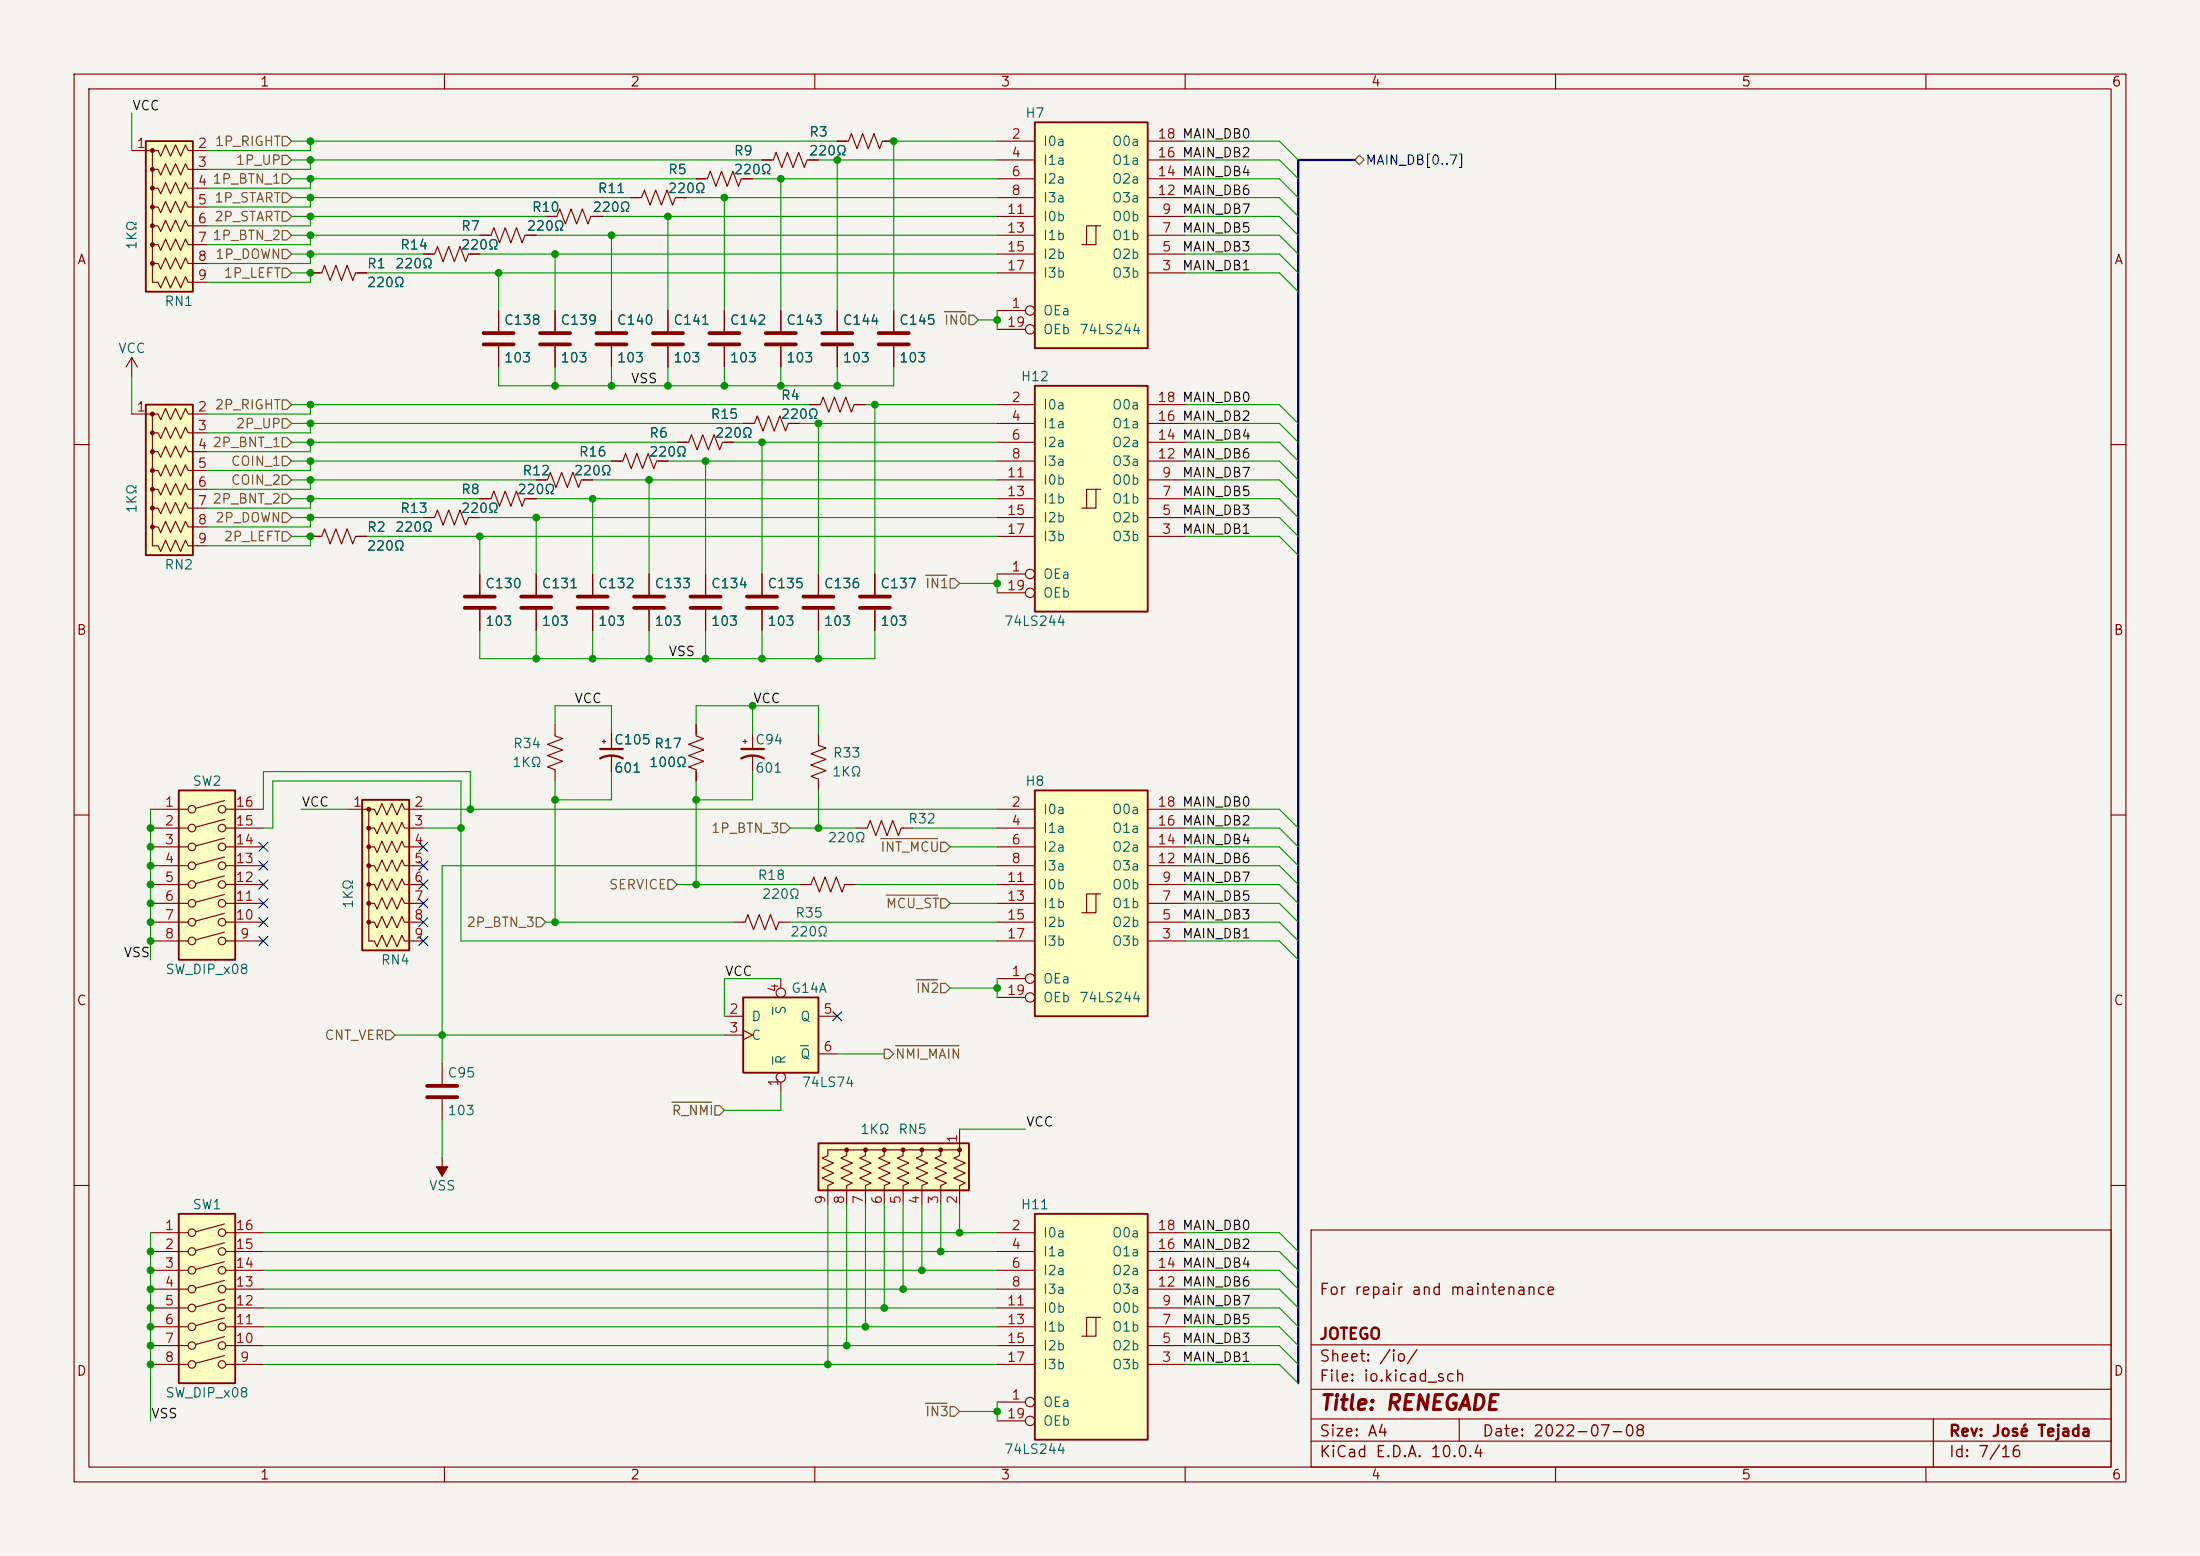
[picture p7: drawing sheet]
<svg xmlns="http://www.w3.org/2000/svg" width="297mm" height="210mm" viewBox="0 0 297 210" stroke-linecap="round" stroke-linejoin="round" font-family="sans-serif">
<path d="M0 0h297v210h-297z" fill="#f5f4ef" stroke="#f5f4ef" stroke-width=".14"/>
<g fill="none" stroke="#840000" stroke-width=".15">
<path d="M10 10h277v190h-277zM12 12h273v186h-273zM60 10v2M110 10v2M160 10v2M210 10v2M260 10v2M105.4 41.9v2.8M105.4 46.7v2.8M10 60h2M41.9 72.4h1.5l.4-1 .8 2 .7-2 .8 2 .8-2 .7 2 .4-1h1.5M285 60h2"/>
<path d="M110.5 99.1v1.5l1 .4-2 .7 2 .8-2 .8 2 .7-2 .8 1 .4v1.5M10 110h2M285 110h2M10 160h2M177 166h108v32h-108zM285 160h2M60 198v2M110 198v2M160 198v2M177 194.5h108M177 191.5h108M177 187.5h108"/>
<path d="M177 181.5h108M197 191.5v3M210 198v2M260 198v2M261 191.5v6.5"/>
</g>
<path d="M103.4 45h4M103.4 46.5h4" fill="none" stroke="#840000" stroke-width=".51"/>
<path d="M139.7 52.1h15.2v30.5h-15.2z" fill="#ffffc2"/>
<g fill="none" stroke="#840000" stroke-width=".15">
<path d="M134.6 54.6h5.1M134.6 57.2h5.1M134.6 59.7h5.1M154.9 54.6h5.1M154.9 57.2h5.1M154.9 59.7h5.1M134.6 77.5h3.8M134.6 72.4h5.1M134.6 69.9h5.1M134.6 67.3h5.1M134.6 62.2h5.1M134.6 64.8h5.1"/>
<path d="M148 66h-1.3v2.6M148.6 66h-.6v2.6h-2M154.9 72.4h5.1M154.9 69.9h5.1M154.9 67.3h5.1M154.9 62.2h5.1M154.9 64.8h5.1M134.6 80h3.8"/>
<circle cx="139.1" cy="77.5" r=".63"/>
<circle cx="139.1" cy="80" r=".63"/>
</g>
<path d="M139.7 52.1h15.2v30.5h-15.2z" fill="none" stroke="#840000" stroke-width=".25"/>
<path d="M139.7 106.7h15.2v30.5h-15.2z" fill="#ffffc2"/>
<g fill="none" stroke="#840000" stroke-width=".15">
<path d="M134.6 109.2h5.1M134.6 111.8h5.1M134.6 114.3h5.1M134.6 116.8h5.1M134.6 119.4h5.1M154.9 109.2h5.1M154.9 111.8h5.1M154.9 114.3h5.1M154.9 116.8h5.1M154.9 119.4h5.1M134.6 132.1h3.8M134.6 127h5.1"/>
<path d="M134.6 124.5h5.1M134.6 121.9h5.1M134.6 134.6h3.8M148 120.7h-1.3v2.5M148.6 120.7h-.6v2.5h-2M154.9 127h5.1M154.9 124.5h5.1M154.9 121.9h5.1"/>
<circle cx="139.1" cy="134.6" r=".63"/>
<circle cx="139.1" cy="132.1" r=".63"/>
</g>
<path d="M139.7 106.7h15.2v30.5h-15.2z" fill="none" stroke="#840000" stroke-width=".25"/>
<path d="M100.3 134.6h10.2v10.2h-10.2z" fill="#ffffc2"/>
<path d="M100.3 134.6h10.2v10.2h-10.2z" fill="none" stroke="#840000" stroke-width=".25"/>
<g fill="none" stroke="#840000" stroke-width=".15">
<path d="M41.9 36.8h1.5l.4-1 .8 2 .7-2 .8 2 .8-2 .7 2 .4-1h1.5M57.1 34.3h1.6l.4-1 .7 2 .8-2 .7 2 .8-2 .8 2 .3-1h1.6M97.8 137.2h2.5M97.8 139.7h2.5M100.3 139.1l1.3 .6-1.3 .6M105.4 132.1v1.3M110.5 137.2h2.5M105.4 146.1v1.2M110.5 142.2h2.5"/>
<circle cx="105.4" cy="134" r=".63"/>
<circle cx="105.4" cy="145.4" r=".63"/>
</g>
<path d="M104.3 136v.9M104.3 142.6v1M108.1 141.1h1" fill="none" stroke="#006464" stroke-width=".15"/>
<path d="M24.1 106.7h7.6v22.8h-7.6z" fill="#ffffc2"/>
<g fill="none" stroke="#840000" stroke-width=".15">
<path d="M64.8 31.8h1.5l.4-1.1 .7 2.1 .8-2.1 .8 2.1 .7-2.1 .8 2.1 .4-1h1.5M20.3 109.2h5.1M20.3 111.8h5.1M20.3 114.3h5.1M20.3 116.8h5.1M20.3 119.4h5.1M30.3 108.1l-3.9 1M30.3 110.6l-3.9 1M30.3 113.1l-3.9 1.1M30.3 115.7l-3.9 1M30.3 118.2l-3.9 1.1M30.5 109.2h5.1"/>
<path d="M30.5 111.8h5.1M30.5 114.3h5.1M30.5 116.8h5.1M30.5 119.4h5.1M20.3 121.9h5.1M20.3 124.5h5.1M20.3 127h5.1M30.3 120.7l-3.9 1.1M30.3 123.3l-3.9 1M30.3 125.8l-3.9 1M30.5 121.9h5.1M30.5 124.5h5.1"/>
<path d="M30.5 127h5.1"/>
<circle cx="25.9" cy="116.8" r=".51"/>
<circle cx="25.9" cy="119.4" r=".51"/>
<circle cx="25.9" cy="111.8" r=".51"/>
<circle cx="25.9" cy="109.2" r=".51"/>
<circle cx="25.9" cy="114.3" r=".51"/>
<circle cx="30" cy="119.4" r=".51"/>
<circle cx="30" cy="116.8" r=".51"/>
<circle cx="30" cy="111.8" r=".51"/>
<circle cx="30" cy="109.2" r=".51"/>
<circle cx="30" cy="114.3" r=".51"/>
<circle cx="25.9" cy="124.5" r=".51"/>
<circle cx="25.9" cy="121.9" r=".51"/>
<circle cx="25.9" cy="127" r=".51"/>
<circle cx="30" cy="121.9" r=".51"/>
<circle cx="30" cy="124.5" r=".51"/>
<circle cx="30" cy="127" r=".51"/>
</g>
<path d="M24.1 106.7h7.6v22.8h-7.6z" fill="none" stroke="#840000" stroke-width=".25"/>
<path d="M19.7 54.6h6.3v20.3h-6.3z" fill="#ffffc2"/>
<path d="M19.7 54.6h6.3v20.3h-6.3z" fill="none" stroke="#840000" stroke-width=".25"/>
<g fill="#840000" stroke="#840000" stroke-width=".15">
<circle cx="20.6" cy="55.9" r=".25"/>
<circle cx="20.6" cy="58.4" r=".25"/>
<circle cx="20.6" cy="61" r=".25"/>
<circle cx="20.6" cy="63.5" r=".25"/>
<circle cx="20.6" cy="66" r=".25"/>
<circle cx="20.6" cy="68.6" r=".25"/>
<circle cx="20.6" cy="71.1" r=".25"/>
</g>
<path d="M17.8 55.9h2.5M20.6 58.4h.7l.4 .8 .7-1.5 .6 1.5 .7-1.5 .7 1.5 .6-1.5 .4 .7h2.5M27.9 55.9h-2.5l-.4-.8-.6 1.5-.7-1.5-.7 1.5-.6-1.5-.7 1.5-.4-.7h-.7v17.8h.7l.4 .7 .7-1.5 .6 1.5 .7-1.5 .7 1.5 .6-1.5 .4 .8h2.5M20.6 61h.7l.4 .7 .7-1.5 .6 1.5 .7-1.5 .7 1.5 .6-1.5 .4 .8h2.5M20.6 63.5h.7l.4 .8 .7-1.6 .6 1.6 .7-1.6 .7 1.6 .6-1.6 .4 .8h2.5M20.6 66h.7l.4 .8 .7-1.5 .6 1.5 .7-1.5 .7 1.5 .6-1.5 .4 .7h2.5M20.6 68.6h.7l.4 .7 .7-1.5 .6 1.5 .7-1.5 .7 1.5 .6-1.5 .4 .8h2.5M20.6 71.1h.7l.4 .8 .7-1.5 .6 1.5 .7-1.5 .7 1.5 .6-1.5 .4 .7h2.5" fill="none" stroke="#840000" stroke-width=".15"/>
<path d="M48.9 108h6.3v20.3h-6.3z" fill="#ffffc2"/>
<path d="M48.9 108h6.3v20.3h-6.3z" fill="none" stroke="#840000" stroke-width=".25"/>
<g fill="#840000" stroke="#840000" stroke-width=".15">
<path d="M58.9 157.5h1.6l-.8 1.3z"/>
<circle cx="49.8" cy="109.2" r=".25"/>
<circle cx="49.8" cy="111.8" r=".25"/>
<circle cx="49.8" cy="114.3" r=".25"/>
<circle cx="49.8" cy="116.8" r=".25"/>
<circle cx="49.8" cy="119.4" r=".25"/>
<circle cx="49.8" cy="121.9" r=".25"/>
<circle cx="49.8" cy="124.5" r=".25"/>
</g>
<g fill="none" stroke="#840000" stroke-width=".15">
<path d="M17.8 48.3l-.8 1.2M17.8 48.3l.7 1.2M17.8 48.3v2.5M113 41.9v2.8M113 46.7v2.8M120.6 41.9v2.8M120.6 46.7v2.8M47 109.2h2.5M49.8 111.8h.7l.4 .7 .7-1.5 .6 1.5 .7-1.5 .7 1.5 .7-1.5 .3 .8h2.5M49.8 114.3h.7l.4 .8 .7-1.6 .6 1.6 .7-1.6 .7 1.6 .7-1.6 .3 .8h2.5M49.8 116.8h.7l.4 .8 .7-1.5 .6 1.5 .7-1.5 .7 1.5 .7-1.5 .3 .7h2.5M49.8 119.4h.7l.4 .7 .7-1.5 .6 1.5 .7-1.5 .7 1.5 .7-1.5 .3 .8h2.5"/>
<path d="M57.1 109.2h-2.5l-.3-.7-.7 1.5-.7-1.5-.7 1.5-.6-1.5-.7 1.5-.4-.8h-.7v17.8h.7l.4 .8 .7-1.6 .6 1.6 .7-1.6 .7 1.6 .7-1.6 .3 .8h2.5M49.8 121.9h.7l.4 .8 .7-1.5 .6 1.5 .7-1.5 .7 1.5 .7-1.5 .3 .7h2.5M49.8 124.5h.7l.4 .7 .7-1.5 .6 1.5 .7-1.5 .7 1.5 .7-1.5 .3 .8h2.5M59.7 143.5v2.8M59.7 148.3v2.8M59.7 156.2v2.6"/>
</g>
<path d="M111 45h4.1M111 46.5h4.1M118.6 45h4.1M118.6 46.5h4.1M57.7 146.6h4M57.7 148.1h4" fill="none" stroke="#840000" stroke-width=".51"/>
<path d="M24.1 163.8h7.6v22.9h-7.6z" fill="#ffffc2"/>
<g fill="none" stroke="#840000" stroke-width=".15">
<path d="M73.7 29.2h1.5l.4-1 .7 2 .8-2 .8 2 .7-2 .8 2 .4-1h1.5M85.1 26.7h1.5l.4-1 .8 2 .7-2 .8 2 .7-2 .8 2 .4-1h1.5M67.3 41.9v2.8M67.3 46.7v2.8M74.9 41.9v2.8M74.9 46.7v2.8M82.5 41.9v2.8M82.5 46.7v2.8M91.4 59.7h1.6l.3-1 .8 2 .8-2 .7 2 .8-2 .8 2 .3-1h1.6M97.8 41.9v2.8M97.8 46.7v2.8M100.3 57.2h1.6l.3-1.1 .8 2.1 .8-2.1 .7 2.1 .8-2.1 .7 2.1 .4-1h1.5"/>
<path d="M57.1 69.9h1.6l.4-1.1 .7 2.1 .8-2.1 .7 2.1 .8-2.1 .8 2.1 .3-1h1.6M64.8 67.3h1.5l.4-1 .7 2 .8-2 .8 2 .7-2 .8 2 .4-1h1.5M72.4 64.8h1.5l.4-1 .8 2 .7-2 .8 2 .7-2 .8 2 .4-1h1.5M82.5 62.2h1.6l.4-1 .7 2 .8-2 .7 2 .8-2 .8 2 .3-1h1.6M20.3 166.4h5.1M20.3 168.9h5.1M20.3 171.5h5.1M20.3 174h5.1M20.3 176.5h5.1M20.3 179.1h5.1M30.3 165.2l-3.9 1M30.3 167.7l-3.9 1.1"/>
<path d="M30.3 170.3l-3.9 1M30.3 172.8l-3.9 1.1M30.3 175.4l-3.9 1M30.3 177.9l-3.9 1M30.5 166.4h5.1M30.5 168.9h5.1M30.5 171.5h5.1M30.5 174h5.1M30.5 176.5h5.1M30.5 179.1h5.1M20.3 181.6h5.1M20.3 184.2h5.1"/>
<path d="M30.3 180.4l-3.9 1.1M30.3 183l-3.9 1M30.5 181.6h5.1M30.5 184.2h5.1"/>
<circle cx="25.9" cy="168.9" r=".51"/>
<circle cx="25.9" cy="171.5" r=".51"/>
<circle cx="25.9" cy="174" r=".51"/>
<circle cx="25.9" cy="176.5" r=".51"/>
<circle cx="25.9" cy="179.1" r=".51"/>
<circle cx="25.9" cy="166.4" r=".51"/>
<circle cx="30" cy="168.9" r=".51"/>
<circle cx="30" cy="174" r=".51"/>
<circle cx="30" cy="179.1" r=".51"/>
<circle cx="30" cy="166.4" r=".51"/>
<circle cx="30" cy="176.5" r=".51"/>
<circle cx="30" cy="171.5" r=".51"/>
<circle cx="25.9" cy="181.6" r=".51"/>
<circle cx="25.9" cy="184.2" r=".51"/>
<circle cx="30" cy="181.6" r=".51"/>
<circle cx="30" cy="184.2" r=".51"/>
</g>
<path d="M24.1 163.8h7.6v22.9h-7.6z" fill="none" stroke="#840000" stroke-width=".25"/>
<path d="M65.3 45h4M65.3 46.5h4M72.9 45h4.1M72.9 46.5h4.1M80.5 45h4.1M80.5 46.5h4.1M95.8 45h4M95.8 46.5h4" fill="none" stroke="#840000" stroke-width=".51"/>
<path d="M139.7 16.5h15.2v30.5h-15.2z" fill="#ffffc2"/>
<g fill="none" stroke="#840000" stroke-width=".15">
<path d="M134.6 19.1h5.1M154.9 19.1h5.1M134.6 36.8h5.1M134.6 21.6h5.1M134.6 34.3h5.1M134.6 24.1h5.1M134.6 31.8h5.1M134.6 26.7h5.1M134.6 29.2h5.1M148 30.5h-1.3v2.5M148.6 30.5h-.6v2.5h-2M154.9 36.8h5.1"/>
<path d="M154.9 21.6h5.1M154.9 34.3h5.1M154.9 24.1h5.1M154.9 31.8h5.1M154.9 26.7h5.1M154.9 29.2h5.1M134.6 41.9h3.8M134.6 44.5h3.8M94 97.8v1.5l1 .4-2 .8 2 .7-2 .8 2 .7-2 .8 1 .4v1.5M107.9 119.4h1.6l.4-1 .7 2 .8-2 .7 2 .8-2 .8 2 .3-1h1.6M99.1 124.5h1.5l.4-1.1 .7 2.1 .8-2.1 .8 2.1 .7-2.1 .8 2.1 .4-1h1.5"/>
<circle cx="139.1" cy="41.9" r=".63"/>
<circle cx="139.1" cy="44.4" r=".63"/>
</g>
<path d="M139.7 16.5h15.2v30.5h-15.2z" fill="none" stroke="#840000" stroke-width=".25"/>
<path d="M110.5 154.3h20.3v6.4h-20.3z" fill="#ffffc2"/>
<path d="M110.5 154.3h20.3v6.4h-20.3z" fill="none" stroke="#840000" stroke-width=".25"/>
<g fill="#840000" stroke="#840000" stroke-width=".15">
<circle cx="129.5" cy="155.2" r=".25"/>
<circle cx="127" cy="155.2" r=".25"/>
<circle cx="124.5" cy="155.2" r=".25"/>
<circle cx="121.9" cy="155.2" r=".25"/>
<circle cx="119.4" cy="155.2" r=".25"/>
<circle cx="116.8" cy="155.2" r=".25"/>
<circle cx="114.3" cy="155.2" r=".25"/>
</g>
<g fill="none" stroke="#840000" stroke-width=".15">
<path d="M81.5 99.8v.5M82.5 99.1v2M100.6 99.8v.5M101.6 99.1v2M81.3 100.1h.5M82.5 102.1v2M100.3 100.1h.5M101.6 102.1v2M114.3 155.2v.8l-.8 .3 1.6 .7-1.6 .6 1.6 .7-1.6 .7 1.6 .7-.8 .3v2.6M116.8 155.2v.8l-.7 .3 1.5 .7-1.5 .6 1.5 .7-1.5 .7 1.5 .7-.8 .3v2.6M119.4 155.2v.8l-.8 .3 1.5 .7-1.5 .6 1.5 .7-1.5 .7 1.5 .7-.7 .3v2.6M121.9 155.2v.8l-.7 .3 1.5 .7-1.5 .6 1.5 .7-1.5 .7 1.5 .7-.8 .3v2.6"/>
<path d="M124.5 155.2v.8l-.8 .3 1.5 .7-1.5 .6 1.5 .7-1.5 .7 1.5 .7-.7 .3v2.6M127 155.2v.8l-.8 .3 1.6 .7-1.6 .6 1.6 .7-1.6 .7 1.6 .7-.8 .3v2.6M129.5 152.4v2.5M111.8 162.6v-2.6l.7-.3-1.5-.7 1.5-.7-1.5-.7 1.5-.6-1.5-.7 .8-.3v-.8h17.7v.8l-.7 .3 1.5 .7-1.5 .6 1.5 .7-1.5 .7 1.5 .7-.8 .3v2.6"/>
</g>
<path d="M81 102.4a3.2 3.2 0 0 1 3.1 0M81 101.1h3.1M100.1 102.4a3.2 3.2 0 0 1 3 0M100.1 101.1h3" fill="none" stroke="#840000" stroke-width=".3"/>
<path d="M19.7 19.1h6.3v20.3h-6.3z" fill="#ffffc2"/>
<path d="M19.7 19.1h6.3v20.3h-6.3z" fill="none" stroke="#840000" stroke-width=".25"/>
<g fill="#840000" stroke="#840000" stroke-width=".15">
<circle cx="20.6" cy="20.3" r=".25"/>
<circle cx="20.6" cy="22.9" r=".25"/>
<circle cx="20.6" cy="25.4" r=".25"/>
<circle cx="20.6" cy="27.9" r=".25"/>
<circle cx="20.6" cy="30.5" r=".25"/>
<circle cx="20.6" cy="33" r=".25"/>
<circle cx="20.6" cy="35.6" r=".25"/>
</g>
<g fill="none" stroke="#840000" stroke-width=".15">
<path d="M17.8 20.3h2.5M20.6 22.9h.7l.4 .7 .7-1.5 .6 1.5 .7-1.5 .7 1.5 .6-1.5 .4 .8h2.5M20.6 25.4h.7l.4 .8 .7-1.6 .6 1.6 .7-1.6 .7 1.6 .6-1.6 .4 .8h2.5M20.6 27.9h.7l.4 .8 .7-1.5 .6 1.5 .7-1.5 .7 1.5 .6-1.5 .4 .7h2.5M20.6 30.5h.7l.4 .7 .7-1.5 .6 1.5 .7-1.5 .7 1.5 .6-1.5 .4 .8h2.5M20.6 33h.7l.4 .8 .7-1.5 .6 1.5 .7-1.5 .7 1.5 .6-1.5 .4 .7h2.5M20.6 35.6h.7l.4 .7 .7-1.5 .6 1.5 .7-1.5 .7 1.5 .6-1.5 .4 .8h2.5M27.9 20.3h-2.5l-.4-.7-.6 1.5-.7-1.5-.7 1.5-.6-1.5-.7 1.5-.4-.8h-.7v17.8h.7l.4 .8 .7-1.6 .6 1.6 .7-1.6 .7 1.6 .6-1.6 .4 .8h2.5M64.8 77.5v2.8M72.4 77.5v2.8M64.8 82.3v2.8M72.4 82.3v2.8"/>
<path d="M74.9 97.8v1.5l1 .4-2 .8 2 .7-2 .8 2 .7-2 .8 1 .4v1.5"/>
</g>
<path d="M62.7 80.5h4.1M62.7 82h4.1M70.4 80.5h4M70.4 82h4" fill="none" stroke="#840000" stroke-width=".51"/>
<path d="M139.7 163.8h15.2v30.5h-15.2z" fill="#ffffc2"/>
<g fill="none" stroke="#840000" stroke-width=".15">
<path d="M113 19.1h1.6l.3-1.1 .8 2.1 .8-2.1 .7 2.1 .8-2.1 .7 2.1 .4-1h1.5M41.9 36.8h1.3M48.3 36.8h1.2M57.1 34.3h1.3M63.5 34.3h1.3M64.8 31.8h1.2M71.1 31.8h1.3M73.7 29.2h1.2M80 29.2h1.3M85.1 26.7h1.3M91.4 26.7h1.3M94 24.1h1.5l.4-1 .7 2 .8-2 .8 2 .7-2 .8 2 .4-1h1.5"/>
<path d="M102.9 21.6h1.5l.4-1 .7 2 .8-2 .8 2 .7-2 .8 2 .4-1h1.5M67.3 41.9v2.8M67.3 46.7v2.8M74.9 41.9v2.8M74.9 46.7v2.8M82.5 41.9v2.8M82.5 46.7v2.8M90.2 41.9v2.8M90.2 46.7v2.8M91.4 59.7h1.3M97.8 59.7h1.3M97.8 41.9v2.8"/>
<path d="M97.8 46.7v2.8M100.3 57.2h1.3M105.4 41.9v2.8M105.4 46.7v2.8M106.7 57.2h1.2M109.2 54.6h1.5l.4-1 .8 2 .7-2 .8 2 .8-2 .7 2 .4-1h1.5M113 41.9v2.8M113 46.7v2.8M120.6 41.9v2.8M120.6 46.7v2.8M41.9 72.4h1.3M48.3 72.4h1.2"/>
<path d="M57.1 69.9h1.3M63.5 69.9h1.3M64.8 77.5v2.8M64.8 67.3h1.2M71.1 67.3h1.3M72.4 77.5v2.8M72.4 64.8h1.3M78.7 64.8h1.3M80 77.5v2.8M82.5 62.2h1.3M87.6 77.5v2.8M88.9 62.2h1.3"/>
<path d="M95.2 77.5v2.8M102.9 77.5v2.8M110.5 77.5v2.8M118.1 77.5v2.8M64.8 82.3v2.8M72.4 82.3v2.8M80 82.3v2.8M82.5 99.1v2M87.6 82.3v2.8M94 97.8v1.3M95.2 82.3v2.8M102.9 82.3v2.8"/>
<path d="M110.5 82.3v2.8M118.1 82.3v2.8M82.5 102.1v2M94 104.1v1.3M115.6 111.8h1.5l.4-1.1 .7 2.1 .8-2.1 .8 2.1 .7-2.1 .8 2.1 .4-1h1.5M134.6 166.4h5.1M134.6 168.9h5.1M134.6 171.5h5.1M134.6 179.1h5.1M134.6 174h5.1M134.6 176.5h5.1M148 177.8h-1.3v2.5"/>
<path d="M148.6 177.8h-.6v2.5h-2M154.9 166.4h5.1M154.9 168.9h5.1M154.9 171.5h5.1M154.9 179.1h5.1M154.9 174h5.1M154.9 176.5h5.1M134.6 189.2h3.8M134.6 184.2h5.1M134.6 181.6h5.1M134.6 191.8h3.8M154.9 184.2h5.1"/>
<path d="M154.9 181.6h5.1"/>
<circle cx="139.1" cy="191.8" r=".63"/>
<circle cx="139.1" cy="189.2" r=".63"/>
</g>
<path d="M139.7 163.8h15.2v30.5h-15.2z" fill="none" stroke="#840000" stroke-width=".25"/>
<g fill="none" stroke="#840000" stroke-width=".51">
<path d="M88.1 45h4.1M88.1 46.5h4.1M78 80.5h4M78 82h4M85.6 80.5h4.1M85.6 82h4.1M93.2 80.5h4.1M93.2 82h4.1M100.8 80.5h4.1M100.8 82h4.1M108.5 80.5h4M108.5 82h4"/>
<path d="M116.1 80.5h4M116.1 82h4"/>
</g>
<g fill="none" stroke="#725600" stroke-width=".15">
<path d="M38.1 18.4h.6l.7 .7-.7 .6h-.6zM38.1 26h.6l.7 .7-.7 .6h-.6zM38.1 28.6h.6l.7 .6-.7 .6h-.6zM38.1 31.1h.6l.7 .7-.7 .6h-.6zM38.1 21h.6l.7 .6-.7 .6h-.6zM38.1 36.2h.6l.7 .6-.7 .7h-.6zM38.1 33.7h.6l.7 .6-.7 .6h-.6zM38.1 23.5h.6l.7 .6-.7 .7h-.6zM182.9 21.6l.6-.6 .6 .6-.6 .6zM38.1 56.5h.6l.7 .7-.7 .6h-.6zM38.1 54h.6l.7 .6-.7 .6h-.6zM38.1 59.1h.6l.7 .6-.7 .6h-.6z"/>
<path d="M127.5 42.1h2.9M130.8 42.5h.6l.7 .7-.7 .6h-.6zM38.1 66.7h.6l.7 .6-.7 .6h-.6zM38.1 69.2h.6l.7 .7-.7 .6h-.6zM38.1 64.1h.6l.7 .7-.7 .6h-.6zM38.1 61.6h.6l.7 .6-.7 .7h-.6zM38.1 71.8h.6l.7 .6-.7 .6h-.6zM124.9 77.6h2.9M128.3 78.1h.6l.6 .6-.6 .7h-.6zM90.2 118.7h.6l.6 .7-.6 .6h-.6zM105.4 111.1h.6l.7 .7-.7 .6h-.6zM118.9 113.2h7.7"/>
<path d="M127 113.7h.6l.7 .6-.7 .6h-.6zM52.1 139.1h.6l.6 .6-.6 .6h-.6zM72.4 123.8h.6l.7 .7-.7 .6h-.6zM119.6 120.8h7M123.7 132.2h2.9M127 132.7h.6l.7 .7-.7 .6h-.6zM127 121.3h.6l.7 .6-.7 .7h-.6zM90.7 148.8h5.4M96.5 149.2h.7l.6 .7-.6 .6h-.7zM119.4 141.6h.6l.6 .6-.6 .7h-.6zM120.9 141.1h8.6M124.9 189.4h2.9"/>
<path d="M128.3 189.9h.6l.6 .6-.6 .6h-.6z"/>
</g>
<path d="M182.9 21.6h-7.6v165.1" fill="none" stroke="#000084" stroke-width=".3"/>
<g fill="none" stroke="#009600" stroke-width=".15">
<path d="M17.8 15.2v5.1M39.4 19.1h73.6M41.9 19.1v1.2h-14M134.6 19.1h-14v22.8M160 19.1h12.7l2.6 2.5M39.4 31.8h25.4M39.4 36.8h2.5v1.3h-14M39.4 34.3h17.7M39.4 26.7h45.7M39.4 29.2h34.3M39.4 21.6h63.5M39.4 24.1h54.6"/>
<path d="M41.9 21.6v1.3h-14M41.9 24.1v1.3h-14M41.9 26.7v1.2h-14M41.9 29.2v1.3h-14M41.9 31.8v1.2h-14M41.9 34.3v1.3h-14M49.5 36.8h85.1M64.8 34.3h69.8M67.3 36.8v5.1M72.4 31.8h62.2M74.9 34.3v7.6M81.3 29.2h53.3"/>
<path d="M82.5 31.8v10.1M90.2 29.2v12.7M92.7 26.7h41.9M97.8 26.7v15.2M101.6 24.1h33M105.4 24.1v17.8M110.5 21.6h24.1M113 21.6v20.3M160 31.8h12.7l2.6 2.5M160 34.3h12.7l2.6 2.5M160 26.7h12.7l2.6 2.5M160 29.2h12.7l2.6 2.6"/>
<path d="M160 36.8h12.7l2.6 2.6M160 21.6h12.7l2.6 2.5M160 24.1h12.7l2.6 2.6M17.8 50.8v5.1M39.4 59.7h52M39.4 57.2h60.9M39.4 54.6h69.8M41.9 54.6v1.3h-14M41.9 57.2v1.2h-14M41.9 59.7v1.3h-14M67.3 49.5v2.6h53.3v-2.6M74.9 49.5v2.6"/>
<path d="M82.5 49.5v2.6M90.2 49.5v2.6M97.8 49.5v2.6M99.1 59.7h35.5M102.9 59.7v17.8M105.4 49.5v2.6M107.9 57.2h26.7M110.5 57.2v20.3M113 49.5v2.6M116.8 54.6h17.8M118.1 54.6v22.9M132.1 43.2h2.5"/>
<path d="M134.6 41.9v2.6M160 59.7h12.7l2.6 2.5M160 57.2h12.7l2.6 2.5M160 54.6h12.7l2.6 2.6M39.4 67.3h25.4M39.4 62.2h43.1M39.4 64.8h33M39.4 69.9h17.7M39.4 72.4h2.5v1.3h-14M41.9 62.2v1.3h-14M41.9 64.8v1.2h-14M41.9 67.3v1.3h-14"/>
<path d="M41.9 69.9v1.2h-14M49.5 72.4h85.1M64.8 69.9h69.8M64.8 72.4v5.1M72.4 67.3h62.2M72.4 69.9v7.6M80 64.8h54.6M80 67.3v10.2M87.6 64.8v12.7M90.2 62.2h44.4M95.2 62.2v15.3M129.5 78.7h5.1"/>
<path d="M134.6 77.5v2.5M160 67.3h12.7l2.6 2.6M160 62.2h12.7l2.6 2.6M160 64.8h12.7l2.6 2.5M160 69.9h12.7l2.6 2.5M160 72.4h12.7l2.6 2.5M64.8 85.1v3.8h53.3v-3.8M72.4 85.1v3.8M74.9 97.8v-2.5h7.6v3.8M80 85.1v3.8M87.6 85.1v3.8M94 97.8v-2.5h16.5v3.8"/>
<path d="M95.2 85.1v3.8M101.6 95.3v3.8M102.9 85.1v3.8M110.5 85.1v3.8M20.3 109.2v20.3M35.6 111.8h1.2v-6.4h25.4v21.6h72.4M35.6 109.2v-5.1h27.9v5.1M40.6 109.2h6.4M57.1 109.2h77.5M57.1 111.8h5.1M74.9 105.4v19.1M82.5 104.1v3.9h-7.6"/>
<path d="M91.4 119.4h16.5M94 105.4v14M101.6 104.1v3.9h-7.6M106.7 111.8h8.9M110.5 106.7v5.1M115.6 119.4h19M123.2 111.8h11.4M128.3 114.3h6.3M134.6 116.8h-74.9v26.7M160 109.2h12.7l2.6 2.6M160 111.8h12.7l2.6 2.5M160 116.8h12.7l2.6 2.6"/>
<path d="M160 114.3h12.7l2.6 2.5M160 119.4h12.7l2.6 2.5M53.3 139.7h44.5M73.7 124.5h25.4M105.4 132.1h-7.6v5.1M106.7 124.5h27.9M128.3 121.9h6.3M128.3 133.4h6.3M134.6 132.1v2.5M160 127h12.7l2.6 2.5M160 124.5h12.7l2.6 2.5M160 121.9h12.7l2.6 2.6"/>
<path d="M59.7 151.1v5.1M105.4 147.3v2.6h-7.6M113 142.2h6.4M129.5 152.4h8.9M20.3 166.4v25.4M35.6 171.5h99M35.6 168.9h99M35.6 166.4h99M35.6 174h99M35.6 176.5h99M35.6 179.1h99M111.8 162.6v21.6"/>
<path d="M114.3 162.6v19M116.8 162.6v16.5M119.4 162.6v13.9M121.9 162.6v11.4M124.5 162.6v8.9M127 162.6v6.3M129.5 162.6v3.8M160 171.5h12.7l2.6 2.5M160 168.9h12.7l2.6 2.6M160 166.4h12.7l2.6 2.5M160 174h12.7l2.6 2.5M160 176.5h12.7l2.6 2.6"/>
<path d="M160 179.1h12.7l2.6 2.5M35.6 184.2h99M35.6 181.6h99M129.5 190.5h5.1M134.6 189.2v2.6M160 184.2h12.7l2.6 2.5M160 181.6h12.7l2.6 2.6"/>
</g>
<g fill="none" stroke="#000084" stroke-width=".15">
<path d="M35 118.8l1.2 1.2M35 113.7l1.2 1.2M35 116.2l1.2 1.2M36.2 118.8l-1.2 1.2M36.2 113.7l-1.2 1.2M36.2 116.2l-1.2 1.2M56.5 113.7l1.3 1.2M56.5 118.8l1.3 1.2M56.5 116.2l1.3 1.2M57.8 113.7l-1.3 1.2M57.8 118.8l-1.3 1.2M57.8 116.2l-1.3 1.2"/>
<path d="M35 121.3l1.2 1.2M35 126.4l1.2 1.2M35 123.9l1.2 1.2M36.2 121.3l-1.2 1.2M36.2 126.4l-1.2 1.2M36.2 123.9l-1.2 1.2M56.5 121.3l1.3 1.2M56.5 126.4l1.3 1.2M56.5 123.9l1.3 1.2M57.8 121.3l-1.3 1.2M57.8 126.4l-1.3 1.2M57.8 123.9l-1.3 1.2"/>
<path d="M112.4 136.6l1.2 1.2M113.6 136.6l-1.2 1.2"/>
</g>
<g fill="#009600" stroke="#009600" stroke-width=".14">
<circle cx="110.5" cy="111.8" r=".46"/>
<circle cx="94" cy="119.4" r=".46"/>
<circle cx="74.9" cy="124.5" r=".46"/>
<circle cx="59.7" cy="139.7" r=".46"/>
<circle cx="62.2" cy="111.8" r=".46"/>
<circle cx="94" cy="108" r=".46"/>
<circle cx="87.6" cy="88.9" r=".46"/>
<circle cx="95.2" cy="88.9" r=".46"/>
<circle cx="102.9" cy="88.9" r=".46"/>
<circle cx="110.5" cy="88.9" r=".46"/>
<circle cx="101.6" cy="95.3" r=".46"/>
<circle cx="63.5" cy="109.2" r=".46"/>
<circle cx="74.9" cy="108" r=".46"/>
<circle cx="134.6" cy="133.4" r=".46"/>
<circle cx="116.8" cy="179.1" r=".46"/>
<circle cx="119.4" cy="176.5" r=".46"/>
<circle cx="114.3" cy="181.6" r=".46"/>
<circle cx="111.8" cy="184.2" r=".46"/>
<circle cx="127" cy="168.9" r=".46"/>
<circle cx="129.5" cy="166.4" r=".46"/>
<circle cx="124.5" cy="171.5" r=".46"/>
<circle cx="121.9" cy="174" r=".46"/>
<circle cx="72.4" cy="88.9" r=".46"/>
<circle cx="80" cy="88.9" r=".46"/>
<circle cx="20.3" cy="179.1" r=".46"/>
<circle cx="20.3" cy="174" r=".46"/>
<circle cx="20.3" cy="176.5" r=".46"/>
<circle cx="20.3" cy="181.6" r=".46"/>
<circle cx="20.3" cy="184.2" r=".46"/>
<circle cx="20.3" cy="171.5" r=".46"/>
<circle cx="20.3" cy="168.9" r=".46"/>
<circle cx="20.3" cy="116.8" r=".46"/>
<circle cx="20.3" cy="121.9" r=".46"/>
<circle cx="20.3" cy="119.4" r=".46"/>
<circle cx="20.3" cy="124.5" r=".46"/>
<circle cx="20.3" cy="127" r=".46"/>
<circle cx="20.3" cy="111.8" r=".46"/>
<circle cx="20.3" cy="114.3" r=".46"/>
<circle cx="41.9" cy="69.9" r=".46"/>
<circle cx="41.9" cy="34.3" r=".46"/>
<circle cx="41.9" cy="36.8" r=".46"/>
<circle cx="87.6" cy="64.8" r=".46"/>
<circle cx="80" cy="67.3" r=".46"/>
<circle cx="72.4" cy="69.9" r=".46"/>
<circle cx="74.9" cy="34.3" r=".46"/>
<circle cx="67.3" cy="36.8" r=".46"/>
<circle cx="64.8" cy="72.4" r=".46"/>
<circle cx="82.5" cy="52.1" r=".46"/>
<circle cx="74.9" cy="52.1" r=".46"/>
<circle cx="41.9" cy="62.2" r=".46"/>
<circle cx="41.9" cy="67.3" r=".46"/>
<circle cx="41.9" cy="64.8" r=".46"/>
<circle cx="41.9" cy="59.7" r=".46"/>
<circle cx="41.9" cy="57.2" r=".46"/>
<circle cx="41.9" cy="54.6" r=".46"/>
<circle cx="41.9" cy="72.4" r=".46"/>
<circle cx="120.6" cy="19.1" r=".46"/>
<circle cx="113" cy="52.1" r=".46"/>
<circle cx="41.9" cy="26.7" r=".46"/>
<circle cx="41.9" cy="21.6" r=".46"/>
<circle cx="41.9" cy="19.1" r=".46"/>
<circle cx="41.9" cy="24.1" r=".46"/>
<circle cx="41.9" cy="31.8" r=".46"/>
<circle cx="41.9" cy="29.2" r=".46"/>
<circle cx="113" cy="21.6" r=".46"/>
<circle cx="105.4" cy="24.1" r=".46"/>
<circle cx="90.2" cy="29.2" r=".46"/>
<circle cx="97.8" cy="26.7" r=".46"/>
<circle cx="82.5" cy="31.8" r=".46"/>
<circle cx="102.9" cy="59.7" r=".46"/>
<circle cx="95.2" cy="62.2" r=".46"/>
<circle cx="118.1" cy="54.6" r=".46"/>
<circle cx="105.4" cy="52.1" r=".46"/>
<circle cx="110.5" cy="57.2" r=".46"/>
<circle cx="134.6" cy="78.7" r=".46"/>
<circle cx="97.8" cy="52.1" r=".46"/>
<circle cx="90.2" cy="52.1" r=".46"/>
<circle cx="134.6" cy="43.2" r=".46"/>
<circle cx="134.6" cy="190.5" r=".46"/>
</g>
<text font-size="2" fill="#840000" x="178" y="190.8">Title: RENEGADE</text>
<g font-size="1.5" fill="#840000">
<text x="178" y="175.2">For repair and maintenance</text>
<text x="178" y="184.2">Sheet: /io/</text>
<text x="178" y="181.2">JOTEGO</text>
<text x="178" y="186.9">File: io.kicad_sch</text>
<text x="178" y="197.1">KiCad E.D.A. 10.0.4</text>
<text x="178" y="194.3">Size: A4</text>
<text x="200" y="194.3">Date: 2022-07-08</text>
<text x="263" y="194.3">Rev: José Tejada</text>
<text x="263" y="197.1">Id: 7/16</text>
</g>
<g font-size="1.3" fill="#840000">
<text x="35" y="12">1</text>
<text x="85" y="12">2</text>
<text x="135" y="12">3</text>
<text x="185" y="12">4</text>
<text x="235" y="12">5</text>
<text x="285" y="12">6</text>
<text x="10.3" y="36">A</text>
<text x="285.3" y="36">A</text>
<text x="10.3" y="86">B</text>
<text x="285.3" y="86">B</text>
<text x="10.3" y="136">C</text>
<text x="285.3" y="136">C</text>
<text x="10.3" y="186">D</text>
<text x="285.3" y="186">D</text>
<text x="35" y="200">1</text>
<text x="85" y="200">2</text>
<text x="135" y="200">3</text>
<text x="185" y="200">4</text>
<text x="235" y="200">5</text>
<text x="285" y="200">6</text>
</g>
<g font-size="1.3" fill="#0f0f0f">
<text x="17.8" y="15.2">VCC</text>
<text x="159.5" y="29.2">MAIN_DB7</text>
<text x="159.5" y="31.7">MAIN_DB5</text>
<text x="159.5" y="34.3">MAIN_DB3</text>
<text x="159.5" y="36.8">MAIN_DB1</text>
<text x="85.1" y="52">VSS</text>
<text x="159.5" y="64.7">MAIN_DB7</text>
<text x="159.5" y="69.8">MAIN_DB3</text>
<text x="159.5" y="67.3">MAIN_DB5</text>
<text x="159.5" y="72.4">MAIN_DB1</text>
<text x="90.2" y="88.9">VSS</text>
<text x="77.5" y="95.2">VCC</text>
<text x="101.6" y="95.2">VCC</text>
<text x="40.6" y="109.2">VCC</text>
<text x="159.5" y="119.3">MAIN_DB7</text>
<text x="159.5" y="121.9">MAIN_DB5</text>
<text x="159.5" y="124.4">MAIN_DB3</text>
<text x="16.6" y="129.5">VSS</text>
<text x="159.5" y="127">MAIN_DB1</text>
<text x="97.8" y="132">VCC</text>
<text x="138.4" y="152.4">VCC</text>
<text x="159.5" y="176.5">MAIN_DB7</text>
<text x="159.5" y="179">MAIN_DB5</text>
<text x="159.5" y="181.6">MAIN_DB3</text>
<text x="159.5" y="184.1">MAIN_DB1</text>
<text x="20.3" y="191.7">VSS</text>
</g>
<g font-size="1.3" fill="#006464">
<text x="138.3" y="16.2">H7</text>
<text x="90.1" y="23.8">R5</text>
<text x="99" y="23.8">220Ω</text>
<text x="99" y="21.3">R9</text>
<text x="109.1" y="21.3">220Ω</text>
<text x="109.1" y="18.8">R3</text>
<text x="140.7" y="20">I0a</text>
<text x="140.7" y="22.6">I1a</text>
<text x="150" y="22.6">O1a</text>
<text x="150" y="20">O0a</text>
<text x="71.7" y="28.9">R10</text>
<text x="79.9" y="28.9">220Ω</text>
<text x="80.6" y="26.4">R11</text>
<text x="90.1" y="26.4">220Ω</text>
<text x="140.7" y="25.1">I2a</text>
<text x="140.7" y="27.6">I3a</text>
<text x="150" y="27.6">O3a</text>
<text x="150" y="25.1">O2a</text>
<text x="18.8" y="33.8" transform="rotate(-90 18.8 33.8)">1KΩ</text>
<text x="53.9" y="34">R14</text>
<text x="62.1" y="34">220Ω</text>
<text x="62.2" y="31.5">R7</text>
<text x="71" y="31.5">220Ω</text>
<text x="140.7" y="30.2">I0b</text>
<text x="140.7" y="32.7">I1b</text>
<text x="140.7" y="35.3">I2b</text>
<text x="150" y="35.3">O2b</text>
<text x="150" y="32.7">O1b</text>
<text x="150" y="30.2">O0b</text>
<text x="22.1" y="41.6">RN1</text>
<text x="49.4" y="39.1">220Ω</text>
<text x="49.5" y="36.5">R1</text>
<text x="53.2" y="36.5">220Ω</text>
<text x="140.7" y="37.8">I3b</text>
<text x="150" y="37.8">O3b</text>
<text x="15.9" y="48">VCC</text>
<text x="68" y="44.2">C138</text>
<text x="75.6" y="44.2">C139</text>
<text x="83.2" y="44.2">C140</text>
<text x="90.8" y="44.2">C141</text>
<text x="98.4" y="44.2">C142</text>
<text x="106.1" y="44.2">C143</text>
<text x="113.7" y="44.2">C144</text>
<text x="121.3" y="44.2">C145</text>
<text x="140.7" y="42.9">OEa</text>
<text x="140.7" y="45.4">OEb</text>
<text x="145.6" y="45.4">74LS244</text>
<text x="68" y="49.2">103</text>
<text x="75.6" y="49.2">103</text>
<text x="83.2" y="49.2">103</text>
<text x="90.8" y="49.2">103</text>
<text x="98.4" y="49.2">103</text>
<text x="106.1" y="49.2">103</text>
<text x="113.7" y="49.2">103</text>
<text x="121.3" y="49.2">103</text>
<text x="137.7" y="51.8">H12</text>
<text x="87.6" y="59.4">R6</text>
<text x="95.8" y="56.9">R15</text>
<text x="96.4" y="59.4">220Ω</text>
<text x="105.3" y="56.9">220Ω</text>
<text x="105.3" y="54.3">R4</text>
<text x="140.7" y="55.6">I0a</text>
<text x="140.7" y="58.1">I1a</text>
<text x="150" y="58.1">O1a</text>
<text x="150" y="55.6">O0a</text>
<text x="70.4" y="64.5">R12</text>
<text x="77.4" y="64.5">220Ω</text>
<text x="78.1" y="61.9">R16</text>
<text x="87.5" y="61.9">220Ω</text>
<text x="140.7" y="60.7">I2a</text>
<text x="140.7" y="63.2">I3a</text>
<text x="140.7" y="65.7">I0b</text>
<text x="150" y="65.7">O0b</text>
<text x="150" y="63.2">O3a</text>
<text x="150" y="60.7">O2a</text>
<text x="18.8" y="69.4" transform="rotate(-90 18.8 69.4)">1KΩ</text>
<text x="53.9" y="69.6">R13</text>
<text x="62.1" y="69.6">220Ω</text>
<text x="62.2" y="67">R8</text>
<text x="69.7" y="67">220Ω</text>
<text x="140.7" y="68.3">I1b</text>
<text x="140.7" y="70.8">I2b</text>
<text x="150" y="70.8">O2b</text>
<text x="150" y="68.3">O1b</text>
<text x="22.1" y="77.2">RN2</text>
<text x="49.4" y="74.6">220Ω</text>
<text x="49.5" y="72.1">R2</text>
<text x="53.2" y="72.1">220Ω</text>
<text x="140.7" y="73.4">I3b</text>
<text x="150" y="73.4">O3b</text>
<text x="65.4" y="79.7">C130</text>
<text x="73" y="79.7">C131</text>
<text x="80.7" y="79.7">C132</text>
<text x="88.3" y="79.7">C133</text>
<text x="95.9" y="79.7">C134</text>
<text x="103.5" y="79.7">C135</text>
<text x="111.1" y="79.7">C136</text>
<text x="118.8" y="79.7">C137</text>
<text x="140.7" y="78.4">OEa</text>
<text x="140.7" y="81">OEb</text>
<text x="65.4" y="84.8">103</text>
<text x="73" y="84.8">103</text>
<text x="80.7" y="84.8">103</text>
<text x="88.3" y="84.8">103</text>
<text x="95.9" y="84.8">103</text>
<text x="103.5" y="84.8">103</text>
<text x="111.1" y="84.8">103</text>
<text x="118.8" y="84.8">103</text>
<text x="135.5" y="84.8">74LS244</text>
<text x="69.2" y="101.3">R34</text>
<text x="82.8" y="100.8">C105</text>
<text x="88.2" y="101.3">R17</text>
<text x="101.9" y="100.8">C94</text>
<text x="25.9" y="106.4">SW2</text>
<text x="69.1" y="103.8">1KΩ</text>
<text x="82.8" y="104.6">601</text>
<text x="87.5" y="103.8">100Ω</text>
<text x="101.9" y="104.6">601</text>
<text x="112.2" y="105.1">1KΩ</text>
<text x="112.4" y="102.6">R33</text>
<text x="138.3" y="106.4">H8</text>
<text x="122.5" y="111.5">R32</text>
<text x="140.7" y="110.2">I0a</text>
<text x="140.7" y="112.7">I1a</text>
<text x="150" y="112.7">O1a</text>
<text x="150" y="110.2">O0a</text>
<text x="102.2" y="119.1">R18</text>
<text x="111.7" y="114">220Ω</text>
<text x="140.7" y="115.3">I2a</text>
<text x="140.7" y="117.8">I3a</text>
<text x="150" y="117.8">O3a</text>
<text x="150" y="115.3">O2a</text>
<text x="48" y="122.7" transform="rotate(-90 48 122.7)">1KΩ</text>
<text x="102.8" y="121.6">220Ω</text>
<text x="107.3" y="124.2">R35</text>
<text x="140.7" y="120.4">I0b</text>
<text x="140.7" y="122.9">I1b</text>
<text x="140.7" y="125.4">I2b</text>
<text x="150" y="125.4">O2b</text>
<text x="150" y="122.9">O1b</text>
<text x="150" y="120.4">O0b</text>
<text x="22.2" y="131.8">SW_DIP_x08</text>
<text x="51.3" y="130.5">RN4</text>
<text x="106.6" y="126.7">220Ω</text>
<text x="140.7" y="128">I3b</text>
<text x="150" y="128">O3b</text>
<text x="106.4" y="137" transform="rotate(-90 106.4 137)">S</text>
<text x="106.7" y="134.3">G14A</text>
<text x="140.7" y="133.1">OEa</text>
<text x="140.7" y="135.6">OEb</text>
<text x="145.6" y="135.6">74LS244</text>
<text x="101.3" y="138.1">D</text>
<text x="101.3" y="140.7">C</text>
<text x="106.4" y="143.8" transform="rotate(-90 106.4 143.8)">R</text>
<text x="107.9" y="138.1">Q</text>
<text x="107.9" y="143.2">Q</text>
<text x="60.3" y="145.8">C95</text>
<text x="108.1" y="147">74LS74</text>
<text x="60.3" y="150.8">103</text>
<text x="116" y="153.4">1KΩ</text>
<text x="121.2" y="153.4">RN5</text>
<text x="57.8" y="161">VSS</text>
<text x="25.9" y="163.5">SW1</text>
<text x="137.7" y="163.5">H11</text>
<text x="140.7" y="167.3">I0a</text>
<text x="150" y="167.3">O0a</text>
<text x="140.7" y="169.9">I1a</text>
<text x="140.7" y="172.4">I2a</text>
<text x="150" y="172.4">O2a</text>
<text x="150" y="169.9">O1a</text>
<text x="140.7" y="175">I3a</text>
<text x="140.7" y="177.5">I0b</text>
<text x="150" y="177.5">O0b</text>
<text x="150" y="175">O3a</text>
<text x="140.7" y="180">I1b</text>
<text x="140.7" y="182.6">I2b</text>
<text x="140.7" y="185.1">I3b</text>
<text x="150" y="185.1">O3b</text>
<text x="150" y="182.6">O2b</text>
<text x="150" y="180">O1b</text>
<text x="22.2" y="188.9">SW_DIP_x08</text>
<text x="140.7" y="190.2">OEa</text>
<text x="135.5" y="196.6">74LS244</text>
<text x="140.7" y="192.7">OEb</text>
</g>
<g font-size="1.3" fill="#a90000">
<text x="18.3" y="20.3">1</text>
<text x="26.6" y="20.3">2</text>
<text x="26.6" y="22.8">3</text>
<text x="136.5" y="19">2</text>
<text x="136.5" y="21.6">4</text>
<text x="156.2" y="21.6">16 MAIN_DB2</text>
<text x="156.2" y="19">18 MAIN_DB0</text>
<text x="26.6" y="25.4">4</text>
<text x="26.6" y="27.9">5</text>
<text x="135.8" y="29.2">11</text>
<text x="136.5" y="24.1">6</text>
<text x="136.5" y="26.6">8</text>
<text x="156.2" y="26.6">12 MAIN_DB6</text>
<text x="156.2" y="24.1">14 MAIN_DB4</text>
<text x="156.8" y="29.2">9</text>
<text x="26.6" y="30.5">6</text>
<text x="26.6" y="33">7</text>
<text x="26.6" y="35.5">8</text>
<text x="135.8" y="31.7">13</text>
<text x="135.8" y="34.3">15</text>
<text x="156.8" y="34.3">5</text>
<text x="156.8" y="31.7">7</text>
<text x="26.6" y="38.1">9</text>
<text x="135.8" y="36.8">17</text>
<text x="136.5" y="41.9">1</text>
<text x="156.8" y="36.8">3</text>
<text x="135.8" y="44.4">19</text>
<text x="18.3" y="55.9">1</text>
<text x="26.6" y="55.9">2</text>
<text x="26.6" y="58.4">3</text>
<text x="136.5" y="54.6">2</text>
<text x="136.5" y="57.1">4</text>
<text x="136.5" y="59.7">6</text>
<text x="156.2" y="59.7">14 MAIN_DB4</text>
<text x="156.2" y="57.1">16 MAIN_DB2</text>
<text x="156.2" y="54.6">18 MAIN_DB0</text>
<text x="26.6" y="60.9">4</text>
<text x="26.6" y="63.5">5</text>
<text x="135.8" y="64.7">11</text>
<text x="136.5" y="62.2">8</text>
<text x="156.2" y="62.2">12 MAIN_DB6</text>
<text x="156.8" y="64.7">9</text>
<text x="26.6" y="66">6</text>
<text x="26.6" y="68.6">7</text>
<text x="26.6" y="71.1">8</text>
<text x="135.8" y="67.3">13</text>
<text x="135.8" y="69.8">15</text>
<text x="156.8" y="69.8">5</text>
<text x="156.8" y="67.3">7</text>
<text x="26.6" y="73.6">9</text>
<text x="135.8" y="72.4">17</text>
<text x="136.5" y="77.4">1</text>
<text x="156.8" y="72.4">3</text>
<text x="135.8" y="80">19</text>
<text x="22.2" y="109.2">1</text>
<text x="22.2" y="111.7">2</text>
<text x="31.7" y="111.7">15</text>
<text x="31.7" y="109.2">16</text>
<text x="47.6" y="109.2">1</text>
<text x="55.8" y="109.2">2</text>
<text x="55.8" y="111.7">3</text>
<text x="136.5" y="109.2">2</text>
<text x="136.5" y="111.7">4</text>
<text x="156.2" y="111.7">16 MAIN_DB2</text>
<text x="156.2" y="109.2">18 MAIN_DB0</text>
<text x="22.2" y="114.3">3</text>
<text x="22.2" y="116.8">4</text>
<text x="22.2" y="119.4">5</text>
<text x="31.7" y="119.4">12</text>
<text x="31.7" y="116.8">13</text>
<text x="31.7" y="114.3">14</text>
<text x="55.8" y="114.3">4</text>
<text x="55.8" y="116.8">5</text>
<text x="55.8" y="119.4">6</text>
<text x="135.8" y="119.4">11</text>
<text x="136.5" y="114.3">6</text>
<text x="136.5" y="116.8">8</text>
<text x="156.2" y="116.8">12 MAIN_DB6</text>
<text x="156.2" y="114.3">14 MAIN_DB4</text>
<text x="156.8" y="119.4">9</text>
<text x="22.2" y="121.9">6</text>
<text x="22.2" y="124.4">7</text>
<text x="31.7" y="124.4">10</text>
<text x="31.7" y="121.9">11</text>
<text x="55.8" y="121.9">7</text>
<text x="55.8" y="124.4">8</text>
<text x="135.8" y="121.9">13</text>
<text x="135.8" y="124.4">15</text>
<text x="156.8" y="124.4">5</text>
<text x="156.8" y="121.9">7</text>
<text x="22.2" y="127">8</text>
<text x="32.3" y="127">9</text>
<text x="55.8" y="127">9</text>
<text x="135.8" y="127">17</text>
<text x="156.8" y="127">3</text>
<text x="98.4" y="137.1">2</text>
<text x="105.4" y="134.1" transform="rotate(-90 105.4 134.1)">4</text>
<text x="111.1" y="137.1">5</text>
<text x="135.8" y="134.6">19</text>
<text x="136.5" y="132.1">1</text>
<text x="98.4" y="139.7">3</text>
<text x="111.1" y="142.2">6</text>
<text x="105.4" y="146.8" transform="rotate(-90 105.4 146.8)">1</text>
<text x="129.5" y="154.4" transform="rotate(-90 129.5 154.4)">1</text>
<text x="22.2" y="166.3">1</text>
<text x="31.7" y="166.3">16</text>
<text x="111.7" y="162.6" transform="rotate(-90 111.7 162.6)">9</text>
<text x="114.3" y="162.6" transform="rotate(-90 114.3 162.6)">8</text>
<text x="116.8" y="162.6" transform="rotate(-90 116.8 162.6)">7</text>
<text x="119.4" y="162.6" transform="rotate(-90 119.4 162.6)">6</text>
<text x="121.9" y="162.6" transform="rotate(-90 121.9 162.6)">5</text>
<text x="124.4" y="162.6" transform="rotate(-90 124.4 162.6)">4</text>
<text x="127" y="162.6" transform="rotate(-90 127 162.6)">3</text>
<text x="129.5" y="162.6" transform="rotate(-90 129.5 162.6)">2</text>
<text x="136.5" y="166.3">2</text>
<text x="156.2" y="166.3">18 MAIN_DB0</text>
<text x="22.2" y="168.9">2</text>
<text x="22.2" y="171.4">3</text>
<text x="22.2" y="174">4</text>
<text x="31.7" y="174">13</text>
<text x="31.7" y="171.4">14</text>
<text x="31.7" y="168.9">15</text>
<text x="136.5" y="168.9">4</text>
<text x="136.5" y="171.4">6</text>
<text x="136.5" y="174">8</text>
<text x="156.2" y="174">12 MAIN_DB6</text>
<text x="156.2" y="171.4">14 MAIN_DB4</text>
<text x="156.2" y="168.9">16 MAIN_DB2</text>
<text x="22.2" y="176.5">5</text>
<text x="22.2" y="179">6</text>
<text x="31.7" y="179">11</text>
<text x="31.7" y="176.5">12</text>
<text x="135.8" y="176.5">11</text>
<text x="135.8" y="179">13</text>
<text x="156.8" y="179">7</text>
<text x="156.8" y="176.5">9</text>
<text x="22.2" y="181.6">7</text>
<text x="22.2" y="184.1">8</text>
<text x="31.7" y="181.6">10</text>
<text x="32.3" y="184.1">9</text>
<text x="135.8" y="181.6">15</text>
<text x="135.8" y="184.1">17</text>
<text x="156.8" y="184.1">3</text>
<text x="156.8" y="181.6">5</text>
<text x="135.8" y="191.7">19</text>
<text x="136.5" y="189.2">1</text>
</g>
<g font-size="1.3" fill="#725600">
<text x="28.9" y="20">1P_RIGHT</text>
<text x="31.7" y="22.6">1P_UP</text>
<text x="28.6" y="25.1">1P_BTN_1</text>
<text x="28.8" y="27.6">1P_START</text>
<text x="28.6" y="32.7">1P_BTN_2</text>
<text x="28.8" y="30.2">2P_START</text>
<text x="29" y="35.3">1P_DOWN</text>
<text x="30.1" y="37.8">1P_LEFT</text>
<text x="127.4" y="44.2">IN0</text>
<text x="28.9" y="55.6">2P_RIGHT</text>
<text x="31.7" y="58.1">2P_UP</text>
<text x="28.6" y="60.7">2P_BNT_1</text>
<text x="31.1" y="65.7">COIN_2</text>
<text x="31.1" y="63.2">COIN_1</text>
<text x="28.6" y="68.3">2P_BNT_2</text>
<text x="29" y="70.8">2P_DOWN</text>
<text x="30.1" y="73.4">2P_LEFT</text>
<text x="124.8" y="79.7">IN1</text>
<text x="95.9" y="112.7">1P_BTN_3</text>
<text x="118.8" y="115.3">INT_MCU</text>
<text x="62.9" y="125.4">2P_BTN_3</text>
<text x="82.1" y="120.4">SERVICE</text>
<text x="119.5" y="122.9">MCU_ST</text>
<text x="123.6" y="134.3">IN2</text>
<text x="43.7" y="140.7">CNT_VER</text>
<text x="120.8" y="143.2">NMI_MAIN</text>
<text x="90.6" y="150.8">R_NMI</text>
<text x="124.8" y="191.5">IN3</text>
</g>
<text font-size="1.3" fill="#000084" x="184.3" y="22.6">MAIN_DB[0..7]</text>
</svg>
